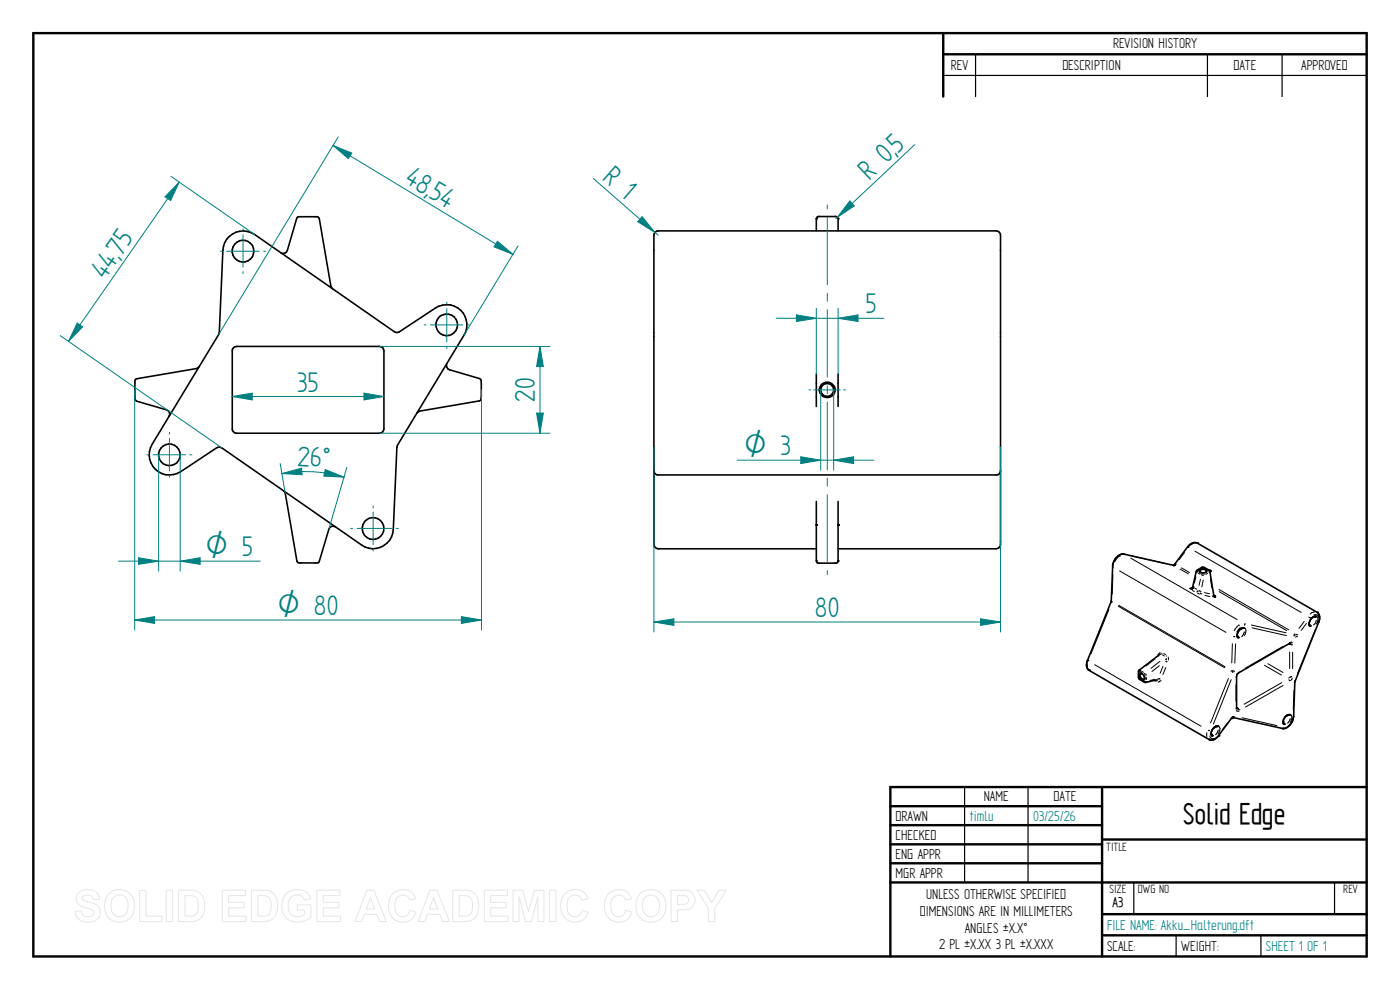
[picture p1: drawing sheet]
<svg xmlns="http://www.w3.org/2000/svg" width="297mm" height="210mm" viewBox="0 0 297 210" stroke-linecap="round" stroke-linejoin="round" font-family="sans-serif">
<g fill="none" stroke="#000" stroke-width=".51">
<path d="M7.1 7h282.8v195.9h-282.8zM200.1 7v13.5M200.1 11.5h89.8M188.9 171h44.9M188.9 175h44.9M188.9 179.1h44.9M233.8 167v35.9M233.8 178.1h56.1M289.9 167h-101v35.9M188.9 183.1h44.9M188.9 187.2h101M233.8 193.9h56.1"/>
<path d="M233.8 198.4h56.1"/>
</g>
<path d="M200.1 16h89.8M207 11.5v9M256.2 11.5v9M272 11.5v9M204.6 167v20.2M218.1 167v20.2M240.5 187.3v6.6M249.5 198.4v4.5M267.5 198.4v4.5M283.1 187.3v6.6" fill="none" stroke="#000" stroke-width=".25"/>
<g fill="none" stroke="#000" stroke-width=".34">
<path d="M48.6 50.2a4.3 4.3 0 0 1 5.4-.5l29.7 20.7 .3 .1 .7-.1 7.7-5.1a4.3 4.3 0 0 1 5.3 .5 4.3 4.3 0 0 1 .7 5.3l-14.1 23.3-.9 17.9a4.3 4.3 0 0 1-6.7 3.3l-29.7-20.6-.3-.1-.7 .1-7.7 5.1a4.3 4.3 0 0 1-5.3-.5 4.3 4.3 0 0 1-.7-5.3l14.1-23.3 .9-17.9a4.1 4.1 0 0 1 1.3-2.9zM59.6 53.6a.93 .93 0 0 0 1.4-.5l2.1-7 4.2-.1 .3 .1 .1 .3 2.5 14.3 .4 .6M173.2 46.4v2.6M173.2 46.4l.1-.3 .4-.2 3.8 .1 .3 .4v2.6M173.2 46.3v.1M42.3 77.7l-.6 .5-13 2.3-.1 .3v3.9l.1 .2 6.6 2.1a.9 .9 0 0 1 .6 1.3M49.5 73.8l.7-.3h30.3a.94 .94 0 0 1 .9 .9v16.6a.94 .94 0 0 1-.9 .9h-30.3a.94 .94 0 0 1-.9-.9v-16.6zM94.8 77.1a.95 .95 0 0 0 .6 1.3l6.6 2.1 .1 .7-.1 3.7-12.9 2.3-.7 .5M173.2 79.3v6.9M177.8 79.3v6.9M138.7 99.9a.87 .87 0 0 0 1 .9h71.6a.87 .87 0 0 0 1-.9M60.2 104.1l.3 .6 2.5 14.3 .2 .3 .2 .1 4.2-.1 2.2-7a.93 .93 0 0 1 1.4-.5"/>
<path d="M173.2 106.4l.1 12.9 .4 .2h3.6l.4-.2 .1-.3M173.2 116.4h-33.5a.94 .94 0 0 1-1-.9v-65.6a.94 .94 0 0 1 1-.9h71.6a.94 .94 0 0 1 1 .9v65.6a.94 .94 0 0 1-1 .9h-33.5M177.8 106.4v12.6M177.8 119v.1M249 119.9l-10.5-2.3h-.6a2.71 2.71 0 0 0-1.6 1.6l-.2 .6-.4 7.9-5 12.4M251.9 116l-2.7 3.7M254 115.2l-.7-.1-.6 .2-.7 .7M254 115.2l25.4 14.7M246 138.9l-4.4 3.3M253 124.6v.1M254.6 121.3a.68 .68 0 0 1 .6-.5 .68 .68 0 0 1 .7 .4l-.1 .2M254.6 121.4a.93 .93 0 0 0 1.4-.3 .91 .91 0 0 0-1.6-.1l.4 .5"/>
<path d="M255 120.4h.1M255 120.4l-1 .5-.2 .3-.8 3.3M255 120.4h.5l1 .5M256.7 121.2l.8 5.2M263.1 133.5l-.5 .8-.1 .7M263.3 133.4l-.2 .1M263.4 133.3h-.1M263.4 133.3h.1M273.5 136.5l-11 6.5-.2 .5v6.7M277.7 132.6l.1 .1M278.6 130.9l-.6 .6-.3 1M278.8 130.8l-.2 .1"/>
<path d="M279.5 129.9l.5 .8-.1 1-5.2 13-.3 7.3a3 3 0 0 1-1.7 2.5l-.6 .1-10.6-2.4M230.7 140.1v.1a1.53 1.53 0 0 0 .3 2M231.1 142.2l25.4 14.6M241.5 142.5l.1 1.5 1.2 .7 2.5-.5M241.7 143l.2-.2a.98 .98 0 0 1 .8 1.5h-.3a1.13 1.13 0 0 1-.7-1.3zM242.3 143h-.4a.82 .82 0 0 0 .8 1.1l.1-.3M256.9 155.8l.1 .1M257.5 154.4l-.5 .9-.1 .4M257.7 154.3l-.2 .1M257.8 154.2h-.1M257.9 154.1h.1M258.1 154.1h-.1"/>
<path d="M258.5 156.1a1.76 1.76 0 0 1-2 .8M261.2 152.4l-2.7 3.6M272.2 153.1v.3M272.2 153.4v.1M272.9 151.8l-.5 .7-.2 .6M273.1 151.7l-.2 .1M273.1 151.7h.1M273.3 151.6h.1"/>
<circle cx="51.6" cy="53.3" r="2.3"/>
<circle cx="94.8" cy="68.9" r="2.31"/>
<circle cx="35.9" cy="96.5" r="2.28"/>
<circle cx="175.5" cy="82.7" r="1.38"/>
<circle cx="175.5" cy="82.7" r="1.64"/>
<circle cx="79.1" cy="112.1" r="2.31"/>
</g>
<g fill="#000">
<circle cx="173.2" cy="46.4" r=".17"/>
<circle cx="177.8" cy="46.4" r=".17"/>
<circle cx="173.2" cy="119" r=".17"/>
<circle cx="173.2" cy="111.3" r=".17"/>
<circle cx="173.2" cy="111.4" r=".17"/>
<circle cx="177.8" cy="111.4" r=".17"/>
<circle cx="177.8" cy="111.3" r=".17"/>
<circle cx="177.8" cy="119" r=".17"/>
<circle cx="238.4" cy="117.6" r=".17"/>
<circle cx="248.9" cy="119.9" r=".17"/>
<circle cx="249" cy="119.9" r=".17"/>
<circle cx="249" cy="119.8" r=".17"/>
<circle cx="249.1" cy="119.8" r=".17"/>
<circle cx="249.2" cy="119.7" r=".17"/>
<circle cx="249.2" cy="119.8" r=".17"/>
<circle cx="252" cy="116" r=".17"/>
<circle cx="254" cy="115.2" r=".17"/>
<circle cx="252.6" cy="124.8" r=".17"/>
<circle cx="252.7" cy="124.8" r=".17"/>
<circle cx="252.8" cy="124.8" r=".17"/>
<circle cx="252.9" cy="124.8" r=".17"/>
<circle cx="252.9" cy="124.7" r=".17"/>
<circle cx="253" cy="124.7" r=".17"/>
<circle cx="253" cy="124.5" r=".17"/>
<circle cx="253" cy="124.6" r=".17"/>
<circle cx="256.5" cy="121" r=".17"/>
<circle cx="256.6" cy="121" r=".17"/>
<circle cx="256.7" cy="121.2" r=".17"/>
<circle cx="256.7" cy="121.1" r=".17"/>
<circle cx="257.6" cy="126.4" r=".17"/>
<circle cx="257.6" cy="126.5" r=".17"/>
<circle cx="257.6" cy="126.6" r=".17"/>
<circle cx="262.5" cy="135" r=".17"/>
<circle cx="262.5" cy="135.1" r=".17"/>
<circle cx="262.6" cy="135.2" r=".17"/>
<circle cx="262.6" cy="135.3" r=".17"/>
<circle cx="263.1" cy="133.5" r=".17"/>
<circle cx="263.3" cy="133.4" r=".17"/>
<circle cx="263.4" cy="133.3" r=".17"/>
<circle cx="263.5" cy="133.3" r=".17"/>
<circle cx="263.6" cy="133.3" r=".17"/>
<circle cx="263.6" cy="133.2" r=".17"/>
<circle cx="263.7" cy="133.2" r=".17"/>
<circle cx="263.7" cy="133.3" r=".17"/>
<circle cx="273.5" cy="136.5" r=".17"/>
<circle cx="273.6" cy="136.5" r=".17"/>
<circle cx="277.7" cy="132.6" r=".17"/>
<circle cx="277.8" cy="132.8" r=".17"/>
<circle cx="277.9" cy="132.8" r=".17"/>
<circle cx="278.6" cy="130.9" r=".17"/>
<circle cx="278.7" cy="130.9" r=".17"/>
<circle cx="278.8" cy="130.8" r=".17"/>
<circle cx="278.9" cy="130.8" r=".17"/>
<circle cx="279" cy="130.8" r=".17"/>
<circle cx="279.4" cy="129.9" r=".17"/>
<circle cx="279.5" cy="129.9" r=".17"/>
<circle cx="230.7" cy="140.1" r=".17"/>
<circle cx="231" cy="142.2" r=".17"/>
<circle cx="231.1" cy="142.2" r=".17"/>
<circle cx="241.5" cy="142.5" r=".17"/>
<circle cx="241.6" cy="142.3" r=".17"/>
<circle cx="241.6" cy="142.4" r=".17"/>
<circle cx="241.6" cy="142.2" r=".17"/>
<circle cx="241.7" cy="142.2" r=".17"/>
<circle cx="256.5" cy="156.8" r=".17"/>
<circle cx="256.5" cy="156.9" r=".17"/>
<circle cx="256.9" cy="155.8" r=".17"/>
<circle cx="257" cy="155.9" r=".17"/>
<circle cx="257" cy="156" r=".17"/>
<circle cx="257" cy="156.1" r=".17"/>
<circle cx="257.1" cy="156.1" r=".17"/>
<circle cx="257.5" cy="154.4" r=".17"/>
<circle cx="257.7" cy="154.3" r=".17"/>
<circle cx="257.8" cy="154.2" r=".17"/>
<circle cx="257.9" cy="154.1" r=".17"/>
<circle cx="258" cy="154.1" r=".17"/>
<circle cx="258.1" cy="154.1" r=".17"/>
<circle cx="258.2" cy="154.1" r=".17"/>
<circle cx="258.5" cy="156.1" r=".17"/>
<circle cx="261.2" cy="152.4" r=".17"/>
<circle cx="261.3" cy="152.4" r=".17"/>
<circle cx="261.3" cy="152.3" r=".17"/>
<circle cx="261.4" cy="152.3" r=".17"/>
<circle cx="261.4" cy="152.2" r=".17"/>
<circle cx="261.5" cy="152.2" r=".17"/>
<circle cx="262.3" cy="150.2" r=".17"/>
<circle cx="262.4" cy="150.3" r=".17"/>
<circle cx="272.2" cy="153.1" r=".17"/>
<circle cx="272.2" cy="153.5" r=".17"/>
<circle cx="272.2" cy="153.4" r=".17"/>
<circle cx="272.3" cy="153.6" r=".17"/>
<circle cx="272.4" cy="153.6" r=".17"/>
<circle cx="272.9" cy="151.8" r=".17"/>
<circle cx="273.1" cy="151.7" r=".17"/>
<circle cx="273.2" cy="151.7" r=".17"/>
<circle cx="273.3" cy="151.6" r=".17"/>
<circle cx="273.4" cy="151.6" r=".17"/>
<circle cx="273.5" cy="151.6" r=".17"/>
</g>
<g fill="none" stroke="#000" stroke-width=".21">
<path d="M237.4 118l-.9 1.2M237.4 118h.1M238.5 117.6h.1M239.9 118.4l22.6 13M240.1 117.9l7.3 1.7M249 119.9v.1M249.2 119.7h.1M249.3 119.7l.1 .1M249.3 119.8l-.1 .1M251.3 117.2l-1.1 1.5M251.9 116l.2 .1M253.3 115.2l-.7 .5"/>
<path d="M253.5 116.9l22.6 13M235.2 129.3l-3.8 9.4M235.8 127.7h.1M235.8 127.4l.1 .2-.1 .2v-.1M236.1 120.1l.1 .3M236.1 122l-.1 4M237.2 128.6l22.6 13M237.3 128.4l22.6 13M237.5 121.1l22.6 13.1M245.1 139.7l-1.9 1.6M245.5 139.2l-.1 .1M245.5 139.2h.1"/>
<path d="M245.7 138.8h.1M246.1 138.5l-.4 .3M246.2 138.8h.1M246.2 138.8h-.1M246.5 138.6h.1M246.6 138.9l.4 .2M246.9 138.6l.4 .3M247.3 140h.1M247.4 139.7l-.1 .3M247.5 139.1l-.1 .1M247.8 139.4l.1 .6M250.4 120.7l1.7 1.1"/>
<path d="M250.7 120.5l1.6 1M252.4 124.8h.1M252.4 124.8l.1 .2M252.7 124.8v.1M253 125.3l.4 .2M253 124.5h.1M253.1 124.8h.1M253.1 124.5l.1 .1M253.1 124.8l-.2 .2M253.5 124.8l.4 .2M253.7 122.4l-.3 1.3M253.8 121.2h.1"/>
<path d="M254 120.9v.1M254 121h.1M254 121.1h.1M254 121.1l-.1 .3-.1-.2M254 125.8l.5 .2M254 125.4h.1M254 125.4l-.1 .2M254.2 121.6l.4 .2M254.4 121.4l.3 .2M254.4 125.3l.2 .1M254.6 125.4h.1M254.7 122.9l-.3 1.3"/>
<path d="M254.7 125.8l.1 .2M254.8 126h.1M254.8 120.6l-.4 .2M255 121.8l-.1 .2M255.1 122h.2M255.2 120.4h.1M255.2 121.8h.1M255.3 123.1l-.3 1.4M255.4 120.4h.1M255.4 121.8l.1 .1M255.5 125.7l1.1 .2M255.7 126.3l1 .2"/>
<path d="M255.7 120.6l.4 .2M256.1 121.3l-.4 .2M256.2 121.6l-.4 .2M256.4 121.1h.1M256.4 120.9h.1M256.5 121.1h.1M256.5 121h.1M256.5 121.2v.1M256.6 121.4h-.1M256.7 121.2h.1M256.7 121.3h.1M256.7 121.2v.1"/>
<path d="M256.8 122.8l.3 1.9M257.3 126.4v.2M257.3 126.6h.1M257.4 126.2h.1M257.5 126.3h.1M257.7 126.7h.1M257.8 126.7h-.1M258.6 125.1l14.8 8.5M258.7 125.5l14.3 8.3M261.5 136.6l-.2 4M261.7 135h.1M261.7 135h.3"/>
<path d="M262.1 136.6l-.1 4.1M262.4 134.1h.1M262.6 134.1a.98 .98 0 0 1 1.6-.7 1.65 1.65 0 0 1-.3 1.5M262.8 132.6h.1M262.8 132.6l-1 1.2M263.1 133.1l-.7 1M264 134l-.6 1M264 132.4h.1M264 132.4l.1 .2M265.5 132.6l7.3 1.6M265.6 133.2l7.3 1.6M272.2 137.1l-7.9 4.6"/>
<path d="M273.6 136.3v.4l-.2-.1M273.6 138.3v3.5M273.8 136.8h.2M273.9 136.2h.1M273.9 136.2l.3 .2M274 136.8h.1M274.2 138.3v3.6M274.5 134.7h.1M274.5 134.7l.1 .3M274.6 134.6h.1M274.6 134.5v.1M275 134.5l.1 .2"/>
<path d="M275 135h.1M275 135l-.2 .2M275.1 134.7h.1M276.7 131.8l-1.1 1.5M277.2 132.2l-1.1 1.5M277.7 130.9l.1 .1M277.8 131h.1M277.9 131.6a1.03 1.03 0 0 1 1.6-.7 1.65 1.65 0 0 1-.3 1.5M278.7 129.8h.1M278.7 129.8l-.7 .5M278.8 130.5h.1M278.8 130.5a.68 .68 0 0 1 1 .5"/>
<path d="M279.1 133.5l-3.8 9.4M279.2 131.6l-.1 .6-.4 .4M279.7 132h.1M230.7 140.9v.8M230.8 140.1h.1M230.8 140.1v.1M232.2 141l22.6 13.1M241.5 142.5h.1M241.5 143.7l.1 .1M241.6 143v.4M241.6 142.5h.1M241.6 142.2h.1"/>
<path d="M241.7 142.5h.1M241.7 142.2h.1M241.7 143.9v.1M241.8 144.1h.1M241.8 142.2h.1M241.9 142.2h.1M241.9 142.3l-.1 .1M242.1 142.6l.3 .3M242.1 144.3l.3 .2M242.2 142.4l.4 .2M242.7 144.7h.1M242.8 144.7h.1"/>
<path d="M242.8 143.1v.1M242.8 142.8v.1M242.9 144.7h.1M242.9 143.7v.4M242.9 144.5v.1M243 144.6h.1M243 143l.2 .2M243.1 144.7h.1M243.1 143.3l-.1 .1M243.2 144.7h.1M243.2 144.7h-.1M243.2 143.7v.5"/>
<path d="M244.9 144.4l.2 .1M245 144.1l-1 .3M245.4 144.4h.1M245.4 144.4l-.1 .1M245.5 144.1h-.1M245.6 144.1h.1M245.9 144h.1M245.9 144l.2 .1M246 141.2l-1.6 1.3M246.1 140.3l-1.9 1.5M246.1 144.4h.1M246.1 144.4l-.4 .3"/>
<path d="M246.7 141.4l-.6 1.4M247.3 141.6l-.6 1.5M247.4 140.3h.1M247.4 140.3l.2 .1M256 155.4v.9M256.4 154.9h.1M256.4 154.9l.2 .1M256.7 156.1l.3 .6 .7-.1M257.1 154.9l.2-.3a.89 .89 0 0 1 1.4-.4 1.47 1.47 0 0 1-.3 1.5M257.7 156.6h.1M258.4 154.9l-.5 1M258.5 156h.1"/>
<path d="M260.4 153.4l-1.1 1.5M260.6 143.9l-3.8 9.4M261.2 144.2l-3.8 9.4M261.2 152.3v.1M261.2 142.2v.3M261.4 142.5h.1M261.4 142.5l.2 .1M261.5 142.3h.1M261.5 142.3h.2M261.7 152l-.3 .1M261.7 152.1h.1M261.8 152l-.1 .1"/>
<path d="M261.9 142.4l-.1 .1M262.2 145.2v3.6M262.3 150.7l.3 .2M262.3 150.1l.3 .1h-.3M262.3 150.2l-.1 .2M262.3 143.5l-.1 .1M262.6 142.8l-.3 .5M262.6 150.9h.1M262.7 150.4l.1 .2M262.8 150.6h.1M262.9 142.5l-.1 .2M263.5 152.3l7.4 1.6"/>
<path d="M268.3 141.1l3.6 2.1M269 140.8l3.2 1.9M271.9 144.8l-8 4.6M272.2 154.5h.1M272.2 145.4l-8 4.6M272.3 154.4l-.1 .1M272.4 152.4a1.03 1.03 0 0 1 1.6-.6 1.57 1.57 0 0 1-.3 1.5M273.4 144.2l.2 .2M273.6 144.4h.1M273.6 143.7h.1M273.6 143.7l-.2 .1M273.7 152.4l-.5 1"/>
<path d="M273.8 143.6h.1M273.8 143.6h.2M274.1 153h.1M274.1 153l-.8 1M274.2 143.8l-.3 .5M274.4 152l-.1 .1M274.5 146.4l-.1 4.1M274.6 144.6v.1M274.7 144.4h.1M274.7 144.7l-.1 .2"/>
</g>
<g fill="none" stroke="#008080" stroke-width=".21">
<path d="M36.3 37.4l17.7 12.3M46.8 53.3h.4M48.1 53.3h6.9M51.6 48.5v.4M51.6 49.8v6.9M51.6 57.6v.4M55.9 53.3h.4M12.8 71.2l34.2 23.8M16.4 68.5l1.1 .8-3 3.1zM90 68.9h.4M91.3 68.9h6.9M94.8 64.1v.4"/>
<path d="M94.8 65.4v7.1M94.8 73.4v.5M99.1 68.9h.5M31.2 96.5h.3M32.5 96.5h6.9M35.9 91.7v.4M35.9 93v6.9M40.3 96.5h.4M171.6 82.7h.4M172.7 82.7h5.6M179 82.7h.4M35.9 100.8v.5"/>
<path d="M74.4 112.1h.4M75.8 112.1h7.3M79.2 107.4v.3M79.2 108.6v6.9M79.2 116.5v.4M84 112.1h.5"/>
</g>
<path d="M16.4 68.5l1.1 .8-3 3.1z" fill="#008080"/>
<path d="M38 38.7l-1.8 3.8-1.2-.8z" fill="none" stroke="#008080" stroke-width=".21"/>
<path d="M38 38.7l-1.8 3.8-1.2-.8z" fill="#008080"/>
<path d="M38 38.7l-23.5 33.7M49.3 84.1l4.2-.7v1.4z" fill="none" stroke="#008080" stroke-width=".21"/>
<path d="M49.3 84.1l4.2-.7v1.4z" fill="#008080"/>
<path d="M77.2 83.4l4.2 .7-4.2 .7z" fill="none" stroke="#008080" stroke-width=".21"/>
<path d="M77.2 83.4l4.2 .7-4.2 .7z" fill="#008080"/>
<path d="M80.5 73.5h36.2M114.6 73.5l.7 4.3h-1.5zM49.3 84.1h32.1M80.5 91.9h36.2" fill="none" stroke="#008080" stroke-width=".21"/>
<path d="M114.6 73.5l.7 4.3h-1.5z" fill="#008080"/>
<path d="M113.8 87.6h1.5l-.7 4.3z" fill="none" stroke="#008080" stroke-width=".21"/>
<path d="M113.8 87.6h1.5l-.7 4.3z" fill="#008080"/>
<path d="M71.8 29l-25.4 42M105.5 51.2l3.3 2.8-4-1.6zM109.9 52.2l-11.5 18.9M114.6 73.5v18.4" fill="none" stroke="#008080" stroke-width=".21"/>
<path d="M105.5 51.2l3.3 2.8-4-1.6z" fill="#008080"/>
<path d="M70.7 30.9l3.9 1.6-.7 1.2z" fill="none" stroke="#008080" stroke-width=".21"/>
<path d="M70.7 30.9l3.9 1.6-.7 1.2z" fill="#008080"/>
<path d="M70.7 30.9l38.1 23.1M28.6 82.7v50.9M102.2 82.7v50.9M28.6 131.5l4.2-.7v1.4z" fill="none" stroke="#008080" stroke-width=".21"/>
<path d="M28.6 131.5l4.2-.7v1.4z" fill="#008080"/>
<path d="M97.9 130.8l4.3 .7-4.3 .7z" fill="none" stroke="#008080" stroke-width=".21"/>
<path d="M97.9 130.8l4.3 .7-4.3 .7z" fill="#008080"/>
<path d="M33.7 96.5v24.7M38.2 96.5v24.7M29.4 118.3l4.3 .7-4.3 .7zM28.6 131.5h73.6" fill="none" stroke="#008080" stroke-width=".21"/>
<path d="M29.4 118.3l4.3 .7-4.3 .7z" fill="#008080"/>
<path d="M38.2 119l4.3-.7v1.4z" fill="none" stroke="#008080" stroke-width=".21"/>
<path d="M38.2 119l4.3-.7v1.4z" fill="#008080"/>
<path d="M59.4 98.3l1.1 6.4M69 99.6l4 1.6-4.3-.2zM73.6 99.1l-3.8 13.2M25.1 119h30.1" fill="none" stroke="#008080" stroke-width=".21"/>
<path d="M69 99.6l4 1.6-4.3-.2z" fill="#008080"/>
<path d="M59.8 100.5l4.2-1.2 .1 1.4z" fill="none" stroke="#008080" stroke-width=".21"/>
<path d="M59.8 100.5l4.2-1.2 .1 1.4z" fill="#008080"/>
<path d="M194.1 30.7l-16.8 15.7M180.3 42.6l.9 1.1-3.5 2.4zM59.8 100.5a28.8 28.8 0 0 1 13.2 .7" fill="none" stroke="#008080" stroke-width=".21"/>
<path d="M180.3 42.6l.9 1.1-3.5 2.4z" fill="#008080"/>
<path d="M125.9 37.8l13.8 12.1M136.2 46l2.7 3.3-3.6-2.3z" fill="none" stroke="#008080" stroke-width=".21"/>
<path d="M136.2 46l2.7 3.3-3.6-2.3z" fill="#008080"/>
<path d="M169.9 96.9l4.2 .7-4.2 .7zM174.1 82.7v17M176.9 82.7v17" fill="none" stroke="#008080" stroke-width=".21"/>
<path d="M169.9 96.9l4.2 .7-4.2 .7z" fill="#008080"/>
<path d="M176.9 97.6l4.2-.7v1.4z" fill="none" stroke="#008080" stroke-width=".21"/>
<path d="M176.9 97.6l4.2-.7v1.4z" fill="#008080"/>
<path d="M138.7 94.7v39.4M156.4 97.6h29M212.3 94.7v39.4M138.7 132l4.3-.7v1.4z" fill="none" stroke="#008080" stroke-width=".21"/>
<path d="M138.7 132l4.3-.7v1.4z" fill="#008080"/>
<path d="M208 131.3l4.3 .7-4.3 .7z" fill="none" stroke="#008080" stroke-width=".21"/>
<path d="M208 131.3l4.3 .7-4.3 .7z" fill="#008080"/>
<path d="M169 66.8l4.2 .7-4.2 .7zM173.2 65.4v13.9M177.8 65.4v13.9M138.7 132h73.6" fill="none" stroke="#008080" stroke-width=".21"/>
<path d="M169 66.8l4.2 .7-4.2 .7z" fill="#008080"/>
<path d="M177.8 67.5l4.2-.7v1.4z" fill="none" stroke="#008080" stroke-width=".21"/>
<path d="M177.8 67.5l4.2-.7v1.4z" fill="#008080"/>
<path d="M175.5 43.5v.8M175.5 46.1v14.3M164.7 67.5h22.8M175.5 62.2v1.7M175.5 65.7v14.3M175.5 81.8v1.7M175.5 85.3v14.4M175.5 101.4v1.7M175.5 104.9v14.4M175.5 121v.9" fill="none" stroke="#008080" stroke-width=".21"/>
<g fill="none" stroke="#e6e6e6" stroke-width=".21">
<path d="M16.6 189.4a3.1 3.1 0 0 1 4.1 .2l.4 1.2h-1.3a1.26 1.26 0 0 0-1.1-.9 1.26 1.26 0 0 0-1.3 .6l.2 .4 .8 .4a3.8 3.8 0 0 1 2.6 1.2 2.14 2.14 0 0 1-.2 2.3 2.14 2.14 0 0 1-2.2 .8 2.4 2.4 0 0 1-2.7-2.3l1.3-.1a1.43 1.43 0 0 0 1.2 1.3 1.43 1.43 0 0 0 1.5-.9 1.27 1.27 0 0 0-1.3-.9 2.44 2.44 0 0 1-2.4-2.1l.1-.7zM23.1 189.6a3.3 3.3 0 0 1 3.9-.5 3.3 3.3 0 0 1 1.5 3.6 3.2 3.2 0 0 1-3.7 2.9 3.2 3.2 0 0 1-2.6-3.9l.3-1.2zM24 190.4a1.85 1.85 0 0 1 2.3-.3 1.85 1.85 0 0 1 .9 2.1 1.85 1.85 0 0 1-.9 2 1.85 1.85 0 0 1-2.2-.3 3.2 3.2 0 0 1-.1-3.5zM29.6 188.9h1.4v5.5h3.3v1.1h-4.7zM35.3 188.8h1.3v6.7h-1.3zM37.9 188.8h2.4a2.84 2.84 0 0 1 3.1 3.4 2.79 2.79 0 0 1-3 3.3h-2.5zM39.2 190a2.79 2.79 0 0 1 2.5 .5 3.4 3.4 0 0 1-.3 3.6l-.5 .2-1.7 .1zM47.2 188.8h4.9v1.2h-3.6v1.4h3.3v1.2h-3.3v1.8h3.7v1.1h-5zM53.3 188.8h2.5a2.84 2.84 0 0 1 3.1 3.4 2.79 2.79 0 0 1-3 3.3h-2.6zM54.7 190a2.79 2.79 0 0 1 2.5 .5 3.4 3.4 0 0 1-.3 3.6l-.6 .2-1.6 .1zM60.6 189.7a3.4 3.4 0 0 1 5 .2l.3 .8-1.3 .2a1.82 1.82 0 0 0-2.3-.9 1.82 1.82 0 0 0-1.2 2.1 2.05 2.05 0 0 0 1.1 2.2 2.05 2.05 0 0 0 2.4-.4v-.8h-1.5v-1.2h2.9v2.7a3.9 3.9 0 0 1-5.6-.3 4 4 0 0 1 .2-4.6zM67.2 188.8h4.9v1.2h-3.5v1.4h3.3v1.2h-3.3v1.8h3.7v1.1h-5.1z"/>
<path d="M77.8 188.8h1.5l2.7 6.7h-1.5l-.6-1.5h-2.6l-.5 1.5h-1.5zM78.6 190.4l.9 2.4h-1.8zM83.3 189.6a2.88 2.88 0 0 1 4.9 1.1l-1.3 .3a1.6 1.6 0 0 0-1.9-1.1 1.6 1.6 0 0 0-1.2 1.8 2.26 2.26 0 0 0 1.3 2.7 1.52 1.52 0 0 0 1.9-1.3l1.2 .4a2.98 2.98 0 0 1-3.5 2.1 2.98 2.98 0 0 1-2.3-3.4l.2-1.4zM91.2 188.8h1.5l2.6 6.7h-1.4l-.6-1.5h-2.6l-.6 1.5h-1.4zM92 190.4l.9 2.4h-1.8zM96.1 188.8h2.4a2.84 2.84 0 0 1 3.1 3.4 2.79 2.79 0 0 1-3 3.3h-2.5zM97.4 190a2.79 2.79 0 0 1 2.5 .5 3.4 3.4 0 0 1-.3 3.6l-.6 .2-1.6 .1zM102.7 188.8h5v1.2h-3.6v1.4h3.3v1.2h-3.3v1.8h3.7v1.1h-5.1zM108.8 188.8h2.1l1.2 4.6 1.3-4.6h2v6.7h-1.3v-5.2l-1.4 5.2h-1.2l-1.4-5.2v5.2h-1.3zM116.6 188.8h1.3v6.7h-1.3zM119.8 189.6a2.88 2.88 0 0 1 4.9 1.1l-1.3 .3a1.6 1.6 0 0 0-1.8-1.1 1.6 1.6 0 0 0-1.3 1.8 2.26 2.26 0 0 0 1.3 2.7 1.52 1.52 0 0 0 1.9-1.3l1.3 .4a2.98 2.98 0 0 1-3.5 2.1 2.98 2.98 0 0 1-2.3-3.4l.2-1.4zM129.1 189.6a2.88 2.88 0 0 1 4.9 1.1l-1.3 .3a1.6 1.6 0 0 0-1.9-1.1 1.6 1.6 0 0 0-1.2 1.8 2.26 2.26 0 0 0 1.3 2.7 1.52 1.52 0 0 0 1.9-1.3l1.2 .4a2.98 2.98 0 0 1-3.5 2.1 2.98 2.98 0 0 1-2.3-3.4l.2-1.4z"/>
<path d="M135.8 189.6a3.3 3.3 0 0 1 3.9-.5 3.3 3.3 0 0 1 1.5 3.6 3.2 3.2 0 0 1-3.6 2.9 3.2 3.2 0 0 1-2.7-3.9l.3-1.2zM136.8 190.4a1.85 1.85 0 0 1 2.2-.3 1.85 1.85 0 0 1 .9 2.1 1.85 1.85 0 0 1-.9 2 1.85 1.85 0 0 1-2.2-.3 3.2 3.2 0 0 1 0-3.5zM142.4 188.8h2.1a2.48 2.48 0 0 1 2.7 1.1 2.12 2.12 0 0 1-.1 2.2 2.12 2.12 0 0 1-2.1 .9h-1.3v2.5h-1.3zM143.7 190h.7a1.26 1.26 0 0 1 1.7 .9 1.17 1.17 0 0 1-1.6 1h-.8zM147.8 188.8h1.6l1.6 2.7 1.5-2.7h1.6l-2.5 3.9v2.8h-1.3v-2.8z"/>
</g>
<text font-size="7.1" x="251" y="174.8">Solid Edge</text>
<g font-size="6.8" fill="#008080">
<text x="190.5" y="32.6" transform="rotate(-43 190.5 32.6)">5</text>
<text x="85.6" y="38.7" transform="rotate(31 85.6 38.7)">48,</text>
<text x="90.8" y="41.8" transform="rotate(31 90.8 41.8)">54</text>
<text x="127.6" y="38" transform="rotate(41 127.6 38)">R 1</text>
<text x="184.4" y="38.3" transform="rotate(-43 184.4 38.3)">R 0,</text>
<text x="22.3" y="59.4" transform="rotate(-55 22.3 59.4)">44,</text>
<text x="25.6" y="54.6" transform="rotate(-55 25.6 54.6)">75</text>
<text x="183.6" y="66.5">5</text>
<text x="63" y="83.1">35</text>
<text x="113.5" y="85.3" transform="rotate(-90 113.5 85.3)">20</text>
<text x="63" y="98.8" transform="rotate(3 63 98.8)">26°</text>
<text x="172.9" y="130.9">80</text>
</g>
<g font-size="6.6" fill="#008080">
<text x="157.9" y="96.6">O 3</text>
<text x="43.6" y="118">O 5</text>
<text x="58.9" y="130.5">O 80</text>
</g>
<g font-size="3.4">
<text x="236.1" y="10.3">REVISION HISTORY</text>
<text x="201.7" y="14.8">REV</text>
<text x="225.4" y="14.8">DESCRIPTION</text>
<text x="261.7" y="14.8">DATE</text>
<text x="276" y="14.8">APPROVED</text>
<text x="208.7" y="170">NAME</text>
<text x="223.5" y="170">DATE</text>
<text x="190" y="174.1">DRAWN</text>
<text x="190" y="178.1">CHECKED</text>
<text x="190" y="182.2">ENG APPR</text>
<text x="190" y="186.2">MGR APPR</text>
<text x="196.5" y="190.8">UNLESS OTHERWISE SPECIFIED</text>
<text x="195.1" y="194.3">DIMENSIONS ARE IN MILLIMETERS</text>
<text x="204.7" y="197.8">ANGLES ±X.X°</text>
<text x="236" y="192.5">A3</text>
<text x="199.2" y="201.4">2 PL ±X.XX 3 PL ±X.XXX</text>
<text x="234.9" y="201.7">SCALE:</text>
<text x="250.6" y="201.7">WEIGHT:</text>
</g>
<g font-size="3.4" fill="#008080">
<text x="205.7" y="174.1">timlu</text>
<text x="219.2" y="174.1">03/25/26</text>
<text x="234.9" y="197.2">FILE NAME: Akku_Halterung.dft</text>
<text x="268.6" y="201.7">SHEET 1 OF 1</text>
</g>
<g font-size="2.9">
<text x="234.7" y="180.4">TITLE</text>
<text x="235.4" y="189.5">SIZE</text>
<text x="241.4" y="189.5">DWG NO</text>
<text x="285" y="189.5">REV</text>
</g>
</svg>
